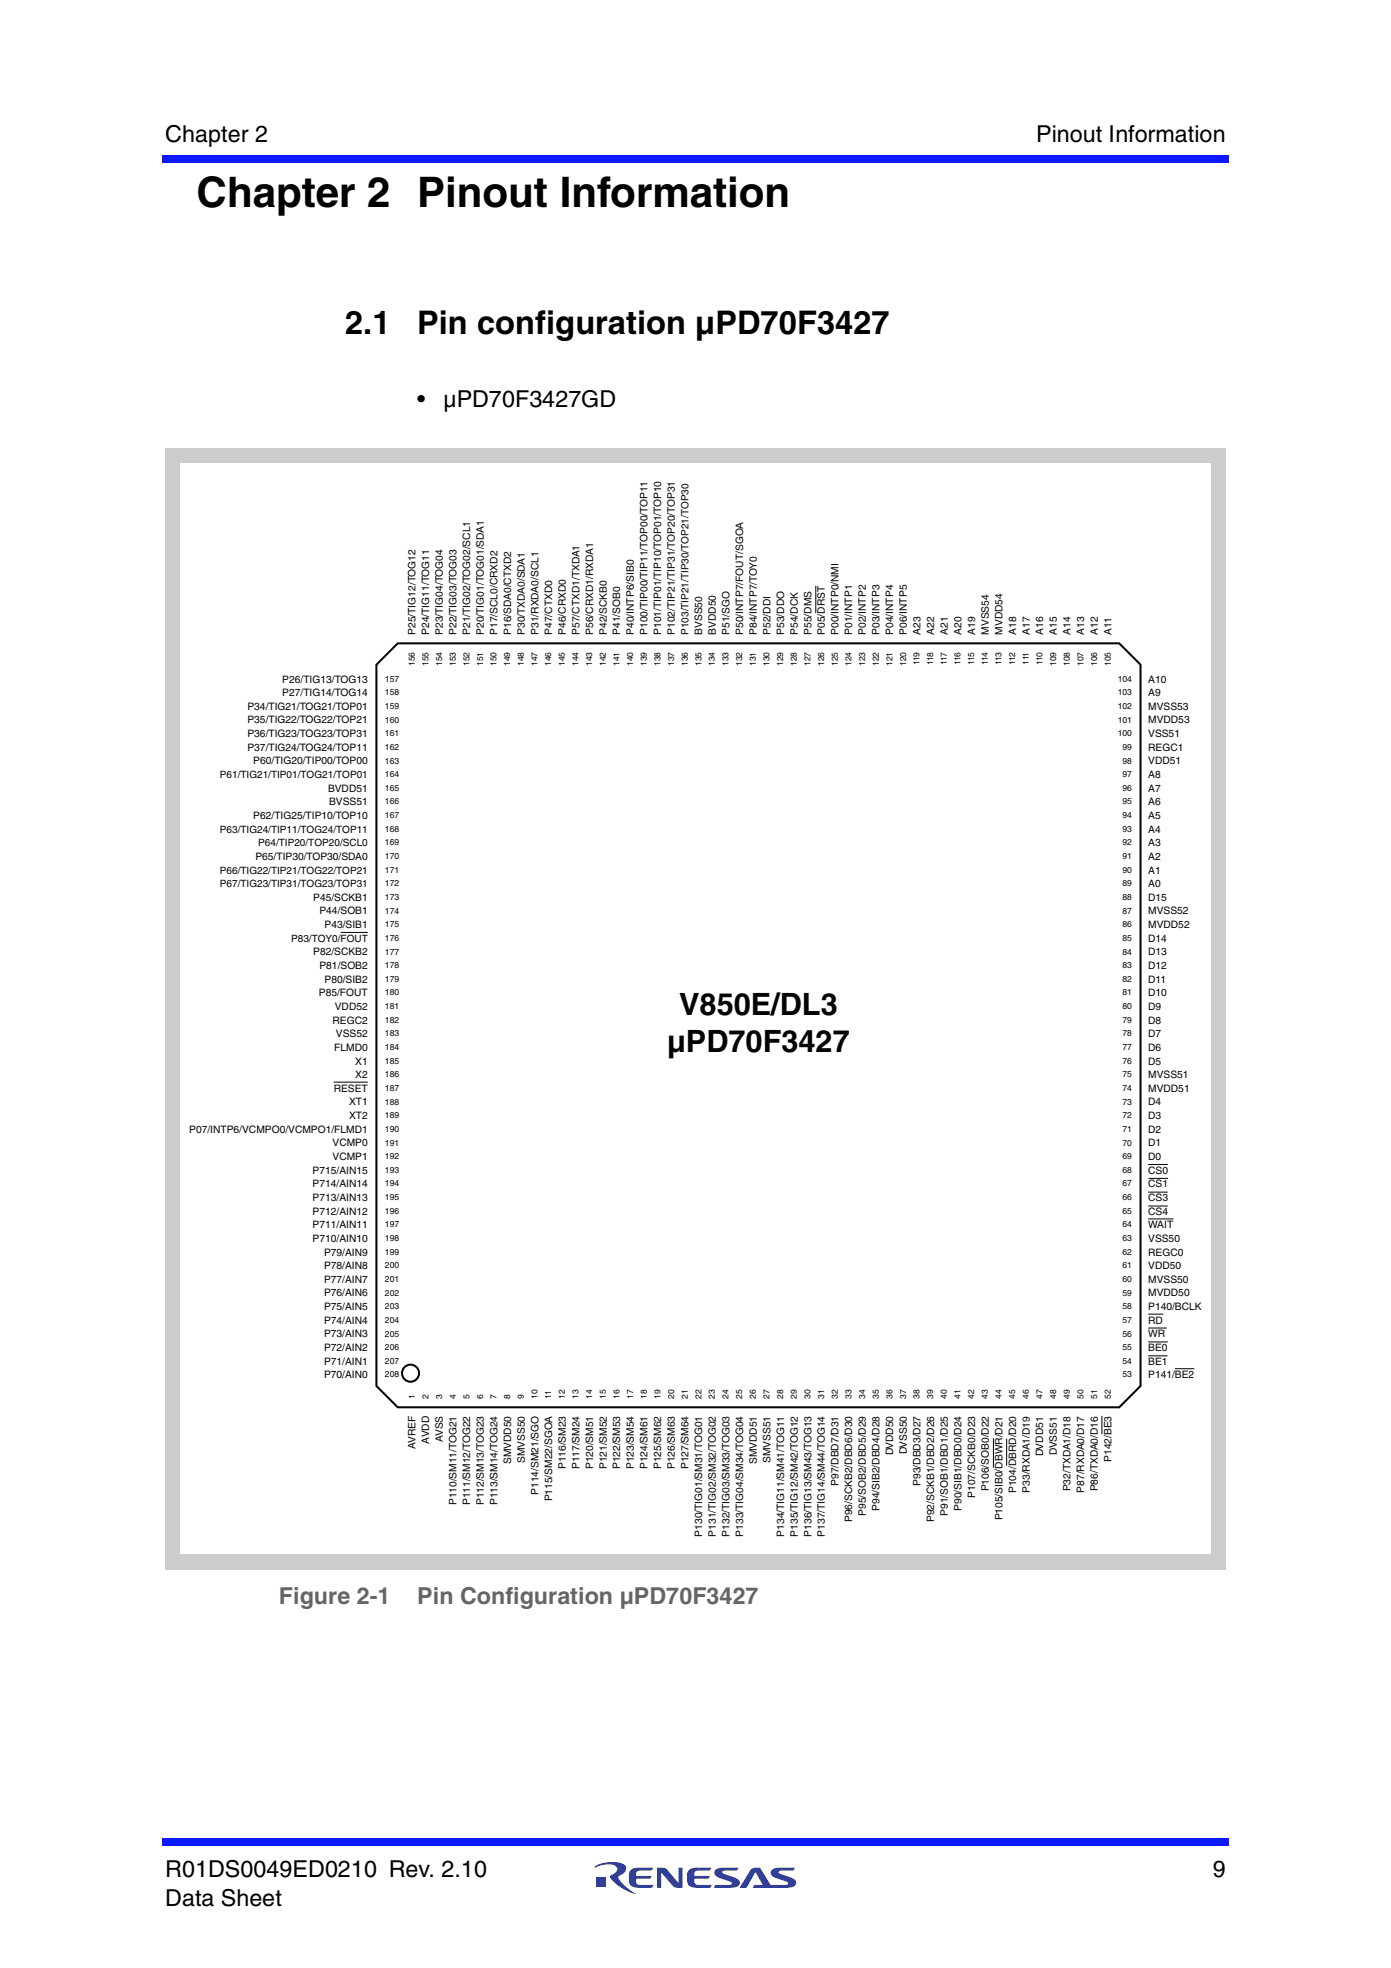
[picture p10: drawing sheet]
<svg xmlns="http://www.w3.org/2000/svg" width="210mm" height="297mm" viewBox="0 0 210 297" stroke-linecap="round" stroke-linejoin="round" font-family="sans-serif">
<g fill="#323f99">
<path d="M99.2 281.9a1.69 1.69 0 0 1 1.5 .4l1.7 1.9v-2.3h.6v3a1.63 1.63 0 0 1-1.5-.3l-1.7-2v2.3h-.6z"/>
<path d="M95.1 282.3l.7-.4h2.8l-.3 .4-2 .1a.61 .61 0 0 0-.3 .7h2.4l-.4 .5h-2v.4l.1 .4 .3 .1h2.2l-.2 .4h-2a1.19 1.19 0 0 1-1.5-1.1l.1-1.2z"/>
<path d="M103.9 282.3l.7-.4h2.8l-.3 .4-2 .1a.61 .61 0 0 0-.3 .7h2.3l-.3 .5h-2v.4l.1 .4 .2 .1h2.3l-.2 .4h-2.1a1.19 1.19 0 0 1-1.4-1.1v-1.2z"/>
<path d="M108 282.2l.6-.3h2.8l-.2 .4h-1.6l-.6 .2v.2l.2 .1 1.3 .5a1.15 1.15 0 0 1 1.1 .9 .8 .8 0 0 1-.8 .7h-3.1l.3-.4h1.8l.6-.1v-.3l-.2-.1-1.3-.4a1.15 1.15 0 0 1-1.1-.9z"/>
<path d="M113.3 282.2a1.57 1.57 0 0 1 1.4-.3l1.6 2.6h2l.6-.1v-.3l-.2-.1-1.3-.4a1.15 1.15 0 0 1-1.1-.9 .8 .8 0 0 1 .9-.8h2.8l-.3 .4h-1.6l-.6 .2v.2l.2 .1 1.3 .5a1.15 1.15 0 0 1 1.2 .9 .8 .8 0 0 1-.9 .7h-5.7l.2-.4h1.3l-1.1-1.9-1.3 2.3h-1.1z"/>
<path d="M90 283.4h1.4v1.4h-1.4z"/>
<path d="M89.8 281.7a4.9 4.9 0 0 1 4.5-.2 1.04 1.04 0 0 1-.8 1.6l-.2 .2a6 6 0 0 0 2.7 2.5 6.4 6.4 0 0 1-3.9-2.4v-.3l.1-.1a1.16 1.16 0 0 0 .9-1 1.42 1.42 0 0 0-1.5-.6l-1.1 .2-.7 .3z"/>
</g>
<g fill="#0d1aff">
<path d="M24.4 277.5h.5v1.1h-.5z"/>
<path d="M24.9 277.5h160.6v1.1h-160.6z"/>
<path d="M185 23.5h.5v1.1h-.5z"/>
<path d="M24.4 23.5h160.6v1.1h-160.6z"/>
</g>
<path d="M24.9 67.6h160.1v169.3h-160.1z" fill="#ccc"/>
<g fill="#fff">
<path d="M27.4 70.1h155.1v164.3h-155.1z"/>
<path d="M27.4 69.9h155.2v.4h-155.2z"/>
<path d="M182.3 70.1h.3v164.5h-.3z"/>
<path d="M27.3 234.2h155.2v.4h-155.2z"/>
<path d="M27.3 69.9h.3v164.5h-.3z"/>
<path d="M28.6 72.6h152.7v159.3h-152.7z"/>
</g>
<g fill="none" stroke="#040503" stroke-width=".31">
<path d="M56.8 100.3l3.2-3.2h108.9l3.2 3.2v108.9l-3.2 3.2h-108.9l-3.2-3.2z"/>
<circle cx="61.9" cy="207.3" r="1.29"/>
</g>
<g fill="none" stroke="#040503" stroke-width=".15">
<path d="M123.1 88.4v4.1M51.4 140.7h4.1M50.3 163.3h5.2M173.3 175.8h2.9M173.3 179.9h2.9M173.3 177.9h3M173.3 184h3.8M173.3 182h2.9M173.3 198.3h2.3M149.9 217.1v4.4M151.9 217.1v4.1M166.3 213.7v2.8"/>
<path d="M173.3 202.5h2.9M173.3 200.4h2.8M173.3 204.6h2.9M177.3 206.6h2.9"/>
</g>
<text font-size="6.3" x="29.7" y="31.2">Chapter 2 Pinout Information</text>
<g font-size="4.9">
<text x="52.1" y="50.4">2.1</text>
<text x="62.9" y="50.4">Pin configuration µPD70F3427</text>
</g>
<g font-size="4.6" fill="#040503">
<text x="102.5" y="153.3">V850E/DL3</text>
<text x="100.7" y="158.8">µPD70F3427</text>
</g>
<g font-size="3.5">
<text x="24.9" y="21.4">Chapter 2</text>
<text x="156.3" y="21.4">Pinout Information</text>
<text x="62.9" y="61.5">•</text>
<text x="66.9" y="61.5">µPD70F3427GD</text>
<text x="24.9" y="283.4">R01DS0049ED0210 Rev. 2.10</text>
<text x="24.9" y="287.6">Data Sheet</text>
<text x="183" y="283.4">9</text>
</g>
<g font-size="3.5" fill="#656565">
<text x="42.1" y="242.1">Figure 2-1</text>
<text x="62.9" y="242.1">Pin Configuration µPD70F3427</text>
</g>
<g font-size="1.5" fill="#040503">
<text x="62.7" y="95.8" transform="rotate(-90 62.7 95.8)">P25/TIG12/TOG12</text>
<text x="64.8" y="95.8" transform="rotate(-90 64.8 95.8)">P24/TIG11/TOG11</text>
<text x="66.8" y="95.8" transform="rotate(-90 66.8 95.8)">P23/TIG04/TOG04</text>
<text x="68.9" y="95.8" transform="rotate(-90 68.9 95.8)">P22/TIG03/TOG03</text>
<text x="71" y="95.8" transform="rotate(-90 71 95.8)">P21/TIG02/TOG02/SCL1</text>
<text x="73" y="95.8" transform="rotate(-90 73 95.8)">P20/TIG01/TOG01/SDA1</text>
<text x="75.1" y="95.8" transform="rotate(-90 75.1 95.8)">P17/SCL0/CRXD2</text>
<text x="77.1" y="95.8" transform="rotate(-90 77.1 95.8)">P16/SDA0/CTXD2</text>
<text x="79.2" y="95.8" transform="rotate(-90 79.2 95.8)">P30/TXDA0/SDA1</text>
<text x="81.3" y="95.8" transform="rotate(-90 81.3 95.8)">P31/RXDA0/SCL1</text>
<text x="83.3" y="95.8" transform="rotate(-90 83.3 95.8)">P47/CTXD0</text>
<text x="85.4" y="95.8" transform="rotate(-90 85.4 95.8)">P46/CRXD0</text>
<text x="87.4" y="95.8" transform="rotate(-90 87.4 95.8)">P57/CTXD1/TXDA1</text>
<text x="89.5" y="95.8" transform="rotate(-90 89.5 95.8)">P56/CRXD1/RXDA1</text>
<text x="91.5" y="95.8" transform="rotate(-90 91.5 95.8)">P42/SCKB0</text>
<text x="93.6" y="95.8" transform="rotate(-90 93.6 95.8)">P41/SOB0</text>
<text x="95.7" y="95.8" transform="rotate(-90 95.7 95.8)">P40/INTP6/SIB0</text>
<text x="97.7" y="95.8" transform="rotate(-90 97.7 95.8)">P100/TIP00/TIP11/TOP00/TOP11</text>
<text x="99.8" y="95.8" transform="rotate(-90 99.8 95.8)">P101/TIP01/TIP10/TOP01/TOP10</text>
<text x="101.8" y="95.8" transform="rotate(-90 101.8 95.8)">P102/TIP21/TIP31/TOP20/TOP31</text>
<text x="103.9" y="95.8" transform="rotate(-90 103.9 95.8)">P103/TIP21/TIP30/TOP21/TOP30</text>
<text x="106" y="95.8" transform="rotate(-90 106 95.8)">BVSS50</text>
<text x="108" y="95.8" transform="rotate(-90 108 95.8)">BVDD50</text>
<text x="110.1" y="95.8" transform="rotate(-90 110.1 95.8)">P51/SGO</text>
<text x="112.1" y="95.8" transform="rotate(-90 112.1 95.8)">P50/INTP7/FOUT/SGOA</text>
<text x="114.2" y="95.8" transform="rotate(-90 114.2 95.8)">P84/INTP7/TOY0</text>
<text x="116.3" y="95.8" transform="rotate(-90 116.3 95.8)">P52/DDI</text>
<text x="118.3" y="95.8" transform="rotate(-90 118.3 95.8)">P53/DDO</text>
<text x="120.4" y="95.8" transform="rotate(-90 120.4 95.8)">P54/DCK</text>
<text x="122.4" y="95.8" transform="rotate(-90 122.4 95.8)">P55/DMS</text>
<text x="124.5" y="95.8" transform="rotate(-90 124.5 95.8)">P05/DRST</text>
<text x="126.6" y="95.8" transform="rotate(-90 126.6 95.8)">P00/INTP0/NMI</text>
<text x="128.6" y="95.8" transform="rotate(-90 128.6 95.8)">P01/INTP1</text>
<text x="130.7" y="95.8" transform="rotate(-90 130.7 95.8)">P02/INTP2</text>
<text x="132.7" y="95.8" transform="rotate(-90 132.7 95.8)">P03/INTP3</text>
<text x="134.8" y="95.8" transform="rotate(-90 134.8 95.8)">P04/INTP4</text>
<text x="136.8" y="95.8" transform="rotate(-90 136.8 95.8)">P06/INTP5</text>
<text x="138.9" y="95.8" transform="rotate(-90 138.9 95.8)">A23</text>
<text x="141" y="95.8" transform="rotate(-90 141 95.8)">A22</text>
<text x="143" y="95.8" transform="rotate(-90 143 95.8)">A21</text>
<text x="145.1" y="95.8" transform="rotate(-90 145.1 95.8)">A20</text>
<text x="147.1" y="95.8" transform="rotate(-90 147.1 95.8)">A19</text>
<text x="149.2" y="95.8" transform="rotate(-90 149.2 95.8)">MVSS54</text>
<text x="151.3" y="95.8" transform="rotate(-90 151.3 95.8)">MVDD54</text>
<text x="153.3" y="95.8" transform="rotate(-90 153.3 95.8)">A18</text>
<text x="155.4" y="95.8" transform="rotate(-90 155.4 95.8)">A17</text>
<text x="157.4" y="95.8" transform="rotate(-90 157.4 95.8)">A16</text>
<text x="159.5" y="95.8" transform="rotate(-90 159.5 95.8)">A15</text>
<text x="161.6" y="95.8" transform="rotate(-90 161.6 95.8)">A14</text>
<text x="163.6" y="95.8" transform="rotate(-90 163.6 95.8)">A13</text>
<text x="165.7" y="95.8" transform="rotate(-90 165.7 95.8)">A12</text>
<text x="167.7" y="95.8" transform="rotate(-90 167.7 95.8)">A11</text>
<text x="37.3" y="107.1">P34/TIG21/TOG21/TOP01</text>
<text x="42.6" y="105.1">P27/TIG14/TOG14</text>
<text x="42.6" y="103">P26/TIG13/TOG13</text>
<text x="173.3" y="105.1">A9</text>
<text x="173.3" y="103">A10</text>
<text x="173.3" y="107.1">MVSS53</text>
<text x="37.3" y="113.3">P37/TIG24/TOG24/TOP11</text>
<text x="37.3" y="111.3">P36/TIG23/TOG23/TOP31</text>
<text x="37.3" y="109.2">P35/TIG22/TOG22/TOP21</text>
<text x="173.3" y="109.2">MVDD53</text>
<text x="173.3" y="111.3">VSS51</text>
<text x="173.3" y="113.3">REGC1</text>
<text x="33.2" y="117.4">P61/TIG21/TIP01/TOG21/TOP01</text>
<text x="38.2" y="115.4">P60/TIG20/TIP00/TOP00</text>
<text x="49.5" y="119.5">BVDD51</text>
<text x="173.3" y="115.4">VDD51</text>
<text x="173.3" y="117.4">A8</text>
<text x="173.3" y="119.5">A7</text>
<text x="33.2" y="125.7">P63/TIG24/TIP11/TOG24/TOP11</text>
<text x="38.2" y="123.6">P62/TIG25/TIP10/TOP10</text>
<text x="49.7" y="121.6">BVSS51</text>
<text x="173.3" y="125.7">A4</text>
<text x="173.3" y="123.6">A5</text>
<text x="173.3" y="121.6">A6</text>
<text x="33.2" y="131.8">P66/TIG22/TIP21/TOG22/TOP21</text>
<text x="38.5" y="129.8">P65/TIP30/TOP30/SDA0</text>
<text x="39" y="127.7">P64/TIP20/TOP20/SCL0</text>
<text x="173.3" y="129.8">A2</text>
<text x="173.3" y="131.8">A1</text>
<text x="173.3" y="127.7">A3</text>
<text x="33.2" y="133.9">P67/TIG23/TIP31/TOG23/TOP31</text>
<text x="47.3" y="136">P45/SCKB1</text>
<text x="173.3" y="133.9">A0</text>
<text x="173.3" y="136">D15</text>
<text x="43.9" y="142.1">P83/TOY0/FOUT</text>
<text x="48.2" y="138">P44/SOB1</text>
<text x="49" y="140.1">P43/SIB1</text>
<text x="173.3" y="140.1">MVDD52</text>
<text x="173.3" y="142.1">D14</text>
<text x="173.3" y="138">MVSS52</text>
<text x="47.3" y="144.2">P82/SCKB2</text>
<text x="48.2" y="146.3">P81/SOB2</text>
<text x="49" y="148.3">P80/SIB2</text>
<text x="173.3" y="144.2">D13</text>
<text x="173.3" y="148.3">D11</text>
<text x="173.3" y="146.3">D12</text>
<text x="48.1" y="150.4">P85/FOUT</text>
<text x="50.2" y="154.5">REGC2</text>
<text x="50.5" y="152.4">VDD52</text>
<text x="173.3" y="152.4">D9</text>
<text x="173.3" y="150.4">D10</text>
<text x="173.3" y="154.5">D8</text>
<text x="50.4" y="158.6">FLMD0</text>
<text x="50.7" y="156.6">VSS52</text>
<text x="53.6" y="160.7">X1</text>
<text x="173.3" y="156.6">D7</text>
<text x="173.3" y="160.7">D5</text>
<text x="173.3" y="158.6">D6</text>
<text x="50.4" y="164.8">RESET</text>
<text x="52.7" y="166.9">XT1</text>
<text x="53.6" y="162.7">X2</text>
<text x="173.3" y="164.8">MVDD51</text>
<text x="173.3" y="162.7">MVSS51</text>
<text x="173.3" y="166.9">D4</text>
<text x="28.6" y="171">P07/INTP6/VCMPO0/VCMPO1/FLMD1</text>
<text x="50.2" y="173">VCMP0</text>
<text x="52.7" y="168.9">XT2</text>
<text x="173.3" y="173">D1</text>
<text x="173.3" y="171">D2</text>
<text x="173.3" y="168.9">D3</text>
<text x="47.2" y="177.1">P715/AIN15</text>
<text x="47.2" y="179.2">P714/AIN14</text>
<text x="50.2" y="175.1">VCMP1</text>
<text x="173.3" y="175.1">D0</text>
<text x="173.3" y="177.1">CS0</text>
<text x="173.3" y="179.2">CS1</text>
<text x="47.2" y="183.3">P712/AIN12</text>
<text x="47.2" y="181.3">P713/AIN13</text>
<text x="47.2" y="185.4">P711/AIN11</text>
<text x="173.3" y="185.4">WAIT</text>
<text x="173.3" y="183.3">CS4</text>
<text x="173.3" y="181.3">CS3</text>
<text x="47.2" y="187.4">P710/AIN10</text>
<text x="48.9" y="191.6">P78/AIN8</text>
<text x="48.9" y="189.5">P79/AIN9</text>
<text x="173.3" y="189.5">REGC0</text>
<text x="173.3" y="191.6">VDD50</text>
<text x="173.3" y="187.4">VSS50</text>
<text x="48.9" y="197.7">P75/AIN5</text>
<text x="48.9" y="195.7">P76/AIN6</text>
<text x="48.9" y="193.6">P77/AIN7</text>
<text x="173.3" y="197.7">P140/BCLK</text>
<text x="173.3" y="195.7">MVDD50</text>
<text x="173.3" y="193.6">MVSS50</text>
<text x="48.9" y="199.8">P74/AIN4</text>
<text x="48.9" y="203.9">P72/AIN2</text>
<text x="48.9" y="201.9">P73/AIN3</text>
<text x="173.3" y="203.9">BE0</text>
<text x="173.3" y="199.8">RD</text>
<text x="173.3" y="201.9">WR</text>
<text x="48.9" y="206">P71/AIN1</text>
<text x="48.9" y="208">P70/AIN0</text>
<text x="173.3" y="206">BE1</text>
<text x="173.3" y="208">P141/BE2</text>
<text x="62.7" y="218.7" transform="rotate(-90 62.7 218.7)">AVREF</text>
<text x="64.8" y="217.9" transform="rotate(-90 64.8 217.9)">AVDD</text>
<text x="66.8" y="217.7" transform="rotate(-90 66.8 217.7)">AVSS</text>
<text x="77.1" y="221" transform="rotate(-90 77.1 221)">SMVDD50</text>
<text x="79.2" y="220.8" transform="rotate(-90 79.2 220.8)">SMVSS50</text>
<text x="85.4" y="221.8" transform="rotate(-90 85.4 221.8)">P116/SM23</text>
<text x="87.4" y="221.8" transform="rotate(-90 87.4 221.8)">P117/SM24</text>
<text x="89.5" y="221.8" transform="rotate(-90 89.5 221.8)">P120/SM51</text>
<text x="91.5" y="221.8" transform="rotate(-90 91.5 221.8)">P121/SM52</text>
<text x="93.6" y="221.8" transform="rotate(-90 93.6 221.8)">P122/SM53</text>
<text x="95.7" y="221.8" transform="rotate(-90 95.7 221.8)">P123/SM54</text>
<text x="97.7" y="221.8" transform="rotate(-90 97.7 221.8)">P124/SM61</text>
<text x="99.8" y="221.8" transform="rotate(-90 99.8 221.8)">P125/SM62</text>
<text x="101.8" y="221.8" transform="rotate(-90 101.8 221.8)">P126/SM63</text>
<text x="103.9" y="221.8" transform="rotate(-90 103.9 221.8)">P127/SM64</text>
<text x="114.2" y="221" transform="rotate(-90 114.2 221)">SMVDD51</text>
<text x="116.3" y="220.8" transform="rotate(-90 116.3 220.8)">SMVSS51</text>
<text x="134.8" y="219.7" transform="rotate(-90 134.8 219.7)">DVDD50</text>
<text x="136.8" y="219.5" transform="rotate(-90 136.8 219.5)">DVSS50</text>
<text x="157.4" y="219.8" transform="rotate(-90 157.4 219.8)">DVDD51</text>
<text x="159.5" y="219.6" transform="rotate(-90 159.5 219.6)">DVSS51</text>
<text x="167.7" y="220.7" transform="rotate(-90 167.7 220.7)">P142/BE3</text>
<text x="68.9" y="227.2" transform="rotate(-90 68.9 227.2)">P110/SM11/TOG21</text>
<text x="71" y="227.2" transform="rotate(-90 71 227.2)">P111/SM12/TOG22</text>
<text x="73" y="227.2" transform="rotate(-90 73 227.2)">P112/SM13/TOG23</text>
<text x="75.1" y="227.2" transform="rotate(-90 75.1 227.2)">P113/SM14/TOG24</text>
<text x="81.3" y="225.6" transform="rotate(-90 81.3 225.6)">P114/SM21/SGO</text>
<text x="83.3" y="226.6" transform="rotate(-90 83.3 226.6)">P115/SM22/SGOA</text>
<text x="126.6" y="224.3" transform="rotate(-90 126.6 224.3)">P97/DBD7/D31</text>
<text x="138.9" y="224.3" transform="rotate(-90 138.9 224.3)">P93/DBD3/D27</text>
<text x="147.1" y="226.1" transform="rotate(-90 147.1 226.1)">P107/SCKB0/D23</text>
<text x="149.2" y="225.1" transform="rotate(-90 149.2 225.1)">P106/SOB0/D22</text>
<text x="153.3" y="225.4" transform="rotate(-90 153.3 225.4)">P104/DBRD/D20</text>
<text x="155.4" y="225.3" transform="rotate(-90 155.4 225.3)">P33/RXDA1/D19</text>
<text x="161.6" y="225.1" transform="rotate(-90 161.6 225.1)">P32/TXDA1/D18</text>
<text x="163.6" y="225.3" transform="rotate(-90 163.6 225.3)">P87/RXDA0/D17</text>
<text x="165.7" y="225.1" transform="rotate(-90 165.7 225.1)">P86/TXDA0/D16</text>
<text x="106" y="231.9" transform="rotate(-90 106 231.9)">P130/TIG01/SM31/TOG01</text>
<text x="108" y="231.9" transform="rotate(-90 108 231.9)">P131/TIG02/SM32/TOG02</text>
<text x="110.1" y="231.9" transform="rotate(-90 110.1 231.9)">P132/TIG03/SM33/TOG03</text>
<text x="112.1" y="231.9" transform="rotate(-90 112.1 231.9)">P133/TIG04/SM34/TOG04</text>
<text x="118.3" y="231.9" transform="rotate(-90 118.3 231.9)">P134/TIG11/SM41/TOG11</text>
<text x="120.4" y="231.9" transform="rotate(-90 120.4 231.9)">P135/TIG12/SM42/TOG12</text>
<text x="122.4" y="231.9" transform="rotate(-90 122.4 231.9)">P136/TIG13/SM43/TOG13</text>
<text x="124.5" y="231.9" transform="rotate(-90 124.5 231.9)">P137/TIG14/SM44/TOG14</text>
<text x="128.6" y="229.7" transform="rotate(-90 128.6 229.7)">P96/SCKB2/DBD6/D30</text>
<text x="130.7" y="228.8" transform="rotate(-90 130.7 228.8)">P95/SOB2/DBD5/D29</text>
<text x="132.7" y="228" transform="rotate(-90 132.7 228)">P94/SIB2/DBD4/D28</text>
<text x="141" y="229.7" transform="rotate(-90 141 229.7)">P92/SCKB1/DBD2/D26</text>
<text x="143" y="228.8" transform="rotate(-90 143 228.8)">P91/SOB1/DBD1/D25</text>
<text x="145.1" y="228" transform="rotate(-90 145.1 228)">P90/SIB1/DBD0/D24</text>
<text x="151.3" y="229.5" transform="rotate(-90 151.3 229.5)">P105/SIB0/DBWR/D21</text>
</g>
<g font-size="1.3" fill="#040503">
<text x="62.6" y="100.5" transform="rotate(-90 62.6 100.5)">156</text>
<text x="64.7" y="100.5" transform="rotate(-90 64.7 100.5)">155</text>
<text x="66.7" y="100.5" transform="rotate(-90 66.7 100.5)">154</text>
<text x="68.8" y="100.5" transform="rotate(-90 68.8 100.5)">153</text>
<text x="70.8" y="100.5" transform="rotate(-90 70.8 100.5)">152</text>
<text x="72.9" y="100.5" transform="rotate(-90 72.9 100.5)">151</text>
<text x="74.9" y="100.5" transform="rotate(-90 74.9 100.5)">150</text>
<text x="77" y="100.5" transform="rotate(-90 77 100.5)">149</text>
<text x="79.1" y="100.5" transform="rotate(-90 79.1 100.5)">148</text>
<text x="81.1" y="100.5" transform="rotate(-90 81.1 100.5)">147</text>
<text x="83.2" y="100.5" transform="rotate(-90 83.2 100.5)">146</text>
<text x="85.2" y="100.5" transform="rotate(-90 85.2 100.5)">145</text>
<text x="87.3" y="100.5" transform="rotate(-90 87.3 100.5)">144</text>
<text x="89.4" y="100.5" transform="rotate(-90 89.4 100.5)">143</text>
<text x="91.4" y="100.5" transform="rotate(-90 91.4 100.5)">142</text>
<text x="93.5" y="100.5" transform="rotate(-90 93.5 100.5)">141</text>
<text x="95.5" y="100.5" transform="rotate(-90 95.5 100.5)">140</text>
<text x="97.6" y="100.5" transform="rotate(-90 97.6 100.5)">139</text>
<text x="99.7" y="100.5" transform="rotate(-90 99.7 100.5)">138</text>
<text x="101.7" y="100.5" transform="rotate(-90 101.7 100.5)">137</text>
<text x="103.8" y="100.5" transform="rotate(-90 103.8 100.5)">136</text>
<text x="105.8" y="100.5" transform="rotate(-90 105.8 100.5)">135</text>
<text x="107.9" y="100.5" transform="rotate(-90 107.9 100.5)">134</text>
<text x="110" y="100.5" transform="rotate(-90 110 100.5)">133</text>
<text x="112" y="100.5" transform="rotate(-90 112 100.5)">132</text>
<text x="114.1" y="100.5" transform="rotate(-90 114.1 100.5)">131</text>
<text x="116.1" y="100.5" transform="rotate(-90 116.1 100.5)">130</text>
<text x="118.2" y="100.5" transform="rotate(-90 118.2 100.5)">129</text>
<text x="120.2" y="100.5" transform="rotate(-90 120.2 100.5)">128</text>
<text x="122.3" y="100.5" transform="rotate(-90 122.3 100.5)">127</text>
<text x="124.4" y="100.5" transform="rotate(-90 124.4 100.5)">126</text>
<text x="126.4" y="100.5" transform="rotate(-90 126.4 100.5)">125</text>
<text x="128.5" y="100.5" transform="rotate(-90 128.5 100.5)">124</text>
<text x="130.5" y="100.5" transform="rotate(-90 130.5 100.5)">123</text>
<text x="132.6" y="100.5" transform="rotate(-90 132.6 100.5)">122</text>
<text x="134.7" y="100.5" transform="rotate(-90 134.7 100.5)">121</text>
<text x="136.7" y="100.5" transform="rotate(-90 136.7 100.5)">120</text>
<text x="138.8" y="100.4" transform="rotate(-90 138.8 100.4)">119</text>
<text x="140.8" y="100.4" transform="rotate(-90 140.8 100.4)">118</text>
<text x="142.9" y="100.4" transform="rotate(-90 142.9 100.4)">117</text>
<text x="145" y="100.4" transform="rotate(-90 145 100.4)">116</text>
<text x="147" y="100.4" transform="rotate(-90 147 100.4)">115</text>
<text x="149.1" y="100.4" transform="rotate(-90 149.1 100.4)">114</text>
<text x="151.1" y="100.4" transform="rotate(-90 151.1 100.4)">113</text>
<text x="153.2" y="100.4" transform="rotate(-90 153.2 100.4)">112</text>
<text x="155.2" y="100.3" transform="rotate(-90 155.2 100.3)">111</text>
<text x="157.3" y="100.4" transform="rotate(-90 157.3 100.4)">110</text>
<text x="159.4" y="100.5" transform="rotate(-90 159.4 100.5)">109</text>
<text x="161.4" y="100.5" transform="rotate(-90 161.4 100.5)">108</text>
<text x="163.5" y="100.5" transform="rotate(-90 163.5 100.5)">107</text>
<text x="165.5" y="100.5" transform="rotate(-90 165.5 100.5)">106</text>
<text x="167.6" y="100.5" transform="rotate(-90 167.6 100.5)">105</text>
<text x="58.1" y="107">159</text>
<text x="58.1" y="105">158</text>
<text x="58.1" y="102.9">157</text>
<text x="168.7" y="105">103</text>
<text x="168.7" y="102.9">104</text>
<text x="168.7" y="107">102</text>
<text x="58.1" y="113.2">162</text>
<text x="58.1" y="111.1">161</text>
<text x="58.1" y="109.1">160</text>
<text x="168.7" y="109.1">101</text>
<text x="168.7" y="111.1">100</text>
<text x="169.4" y="113.2">99</text>
<text x="58.1" y="119.4">165</text>
<text x="58.1" y="117.3">164</text>
<text x="58.1" y="115.2">163</text>
<text x="169.4" y="115.2">98</text>
<text x="169.4" y="117.3">97</text>
<text x="169.4" y="119.4">96</text>
<text x="58.1" y="123.5">167</text>
<text x="58.1" y="121.4">166</text>
<text x="58.1" y="125.5">168</text>
<text x="169.4" y="125.5">93</text>
<text x="169.4" y="123.5">94</text>
<text x="169.4" y="121.4">95</text>
<text x="58.1" y="127.6">169</text>
<text x="58.1" y="131.7">171</text>
<text x="58.1" y="129.7">170</text>
<text x="169.4" y="129.7">91</text>
<text x="169.4" y="131.7">90</text>
<text x="169.4" y="127.6">92</text>
<text x="58.1" y="135.8">173</text>
<text x="58.1" y="137.9">174</text>
<text x="58.1" y="133.8">172</text>
<text x="169.4" y="133.8">89</text>
<text x="169.4" y="135.8">88</text>
<text x="169.4" y="137.9">87</text>
<text x="58.1" y="142">176</text>
<text x="58.1" y="140">175</text>
<text x="169.4" y="140">86</text>
<text x="169.4" y="142">85</text>
<text x="58.1" y="144.1">177</text>
<text x="58.1" y="148.2">179</text>
<text x="58.1" y="146.1">178</text>
<text x="169.4" y="144.1">84</text>
<text x="169.4" y="148.2">82</text>
<text x="169.4" y="146.1">83</text>
<text x="58.1" y="154.4">182</text>
<text x="58.1" y="150.3">180</text>
<text x="58.1" y="152.3">181</text>
<text x="169.4" y="152.3">80</text>
<text x="169.4" y="150.3">81</text>
<text x="169.4" y="154.4">79</text>
<text x="58.1" y="156.4">183</text>
<text x="58.1" y="160.5">185</text>
<text x="58.1" y="158.5">184</text>
<text x="169.4" y="156.4">78</text>
<text x="169.4" y="160.5">76</text>
<text x="169.4" y="158.5">77</text>
<text x="58.1" y="162.6">186</text>
<text x="58.1" y="164.7">187</text>
<text x="58.1" y="166.7">188</text>
<text x="169.4" y="164.7">74</text>
<text x="169.4" y="162.6">75</text>
<text x="169.4" y="166.7">73</text>
<text x="58.1" y="168.8">189</text>
<text x="58.1" y="172.9">191</text>
<text x="58.1" y="170.8">190</text>
<text x="169.4" y="172.9">70</text>
<text x="169.4" y="170.8">71</text>
<text x="169.4" y="168.8">72</text>
<text x="58.1" y="177">193</text>
<text x="58.1" y="175">192</text>
<text x="58.1" y="179.1">194</text>
<text x="169.4" y="179.1">67</text>
<text x="169.4" y="177">68</text>
<text x="169.4" y="175">69</text>
<text x="58.1" y="183.2">196</text>
<text x="58.1" y="185.3">197</text>
<text x="58.1" y="181.1">195</text>
<text x="169.4" y="183.2">65</text>
<text x="169.4" y="185.3">64</text>
<text x="169.4" y="181.1">66</text>
<text x="58.1" y="191.4">200</text>
<text x="58.1" y="189.4">199</text>
<text x="58.1" y="187.3">198</text>
<text x="169.4" y="189.4">62</text>
<text x="169.4" y="191.4">61</text>
<text x="169.4" y="187.3">63</text>
<text x="58.1" y="195.6">202</text>
<text x="58.1" y="193.5">201</text>
<text x="58.1" y="197.6">203</text>
<text x="169.4" y="197.6">58</text>
<text x="169.4" y="195.6">59</text>
<text x="169.4" y="193.5">60</text>
<text x="58.1" y="199.7">204</text>
<text x="58.1" y="203.8">206</text>
<text x="58.1" y="201.7">205</text>
<text x="169.4" y="203.8">55</text>
<text x="169.4" y="199.7">57</text>
<text x="169.4" y="201.7">56</text>
<text x="58.1" y="205.8">207</text>
<text x="58.1" y="207.9">208</text>
<text x="169.4" y="205.8">54</text>
<text x="169.4" y="207.9">53</text>
<text x="62.6" y="211.1" transform="rotate(-90 62.6 211.1)">1</text>
<text x="64.7" y="211.1" transform="rotate(-90 64.7 211.1)">2</text>
<text x="66.7" y="211.1" transform="rotate(-90 66.7 211.1)">3</text>
<text x="68.8" y="211.1" transform="rotate(-90 68.8 211.1)">4</text>
<text x="70.8" y="211.1" transform="rotate(-90 70.8 211.1)">5</text>
<text x="72.9" y="211.1" transform="rotate(-90 72.9 211.1)">6</text>
<text x="74.9" y="211.1" transform="rotate(-90 74.9 211.1)">7</text>
<text x="77" y="211.1" transform="rotate(-90 77 211.1)">8</text>
<text x="79.1" y="211.1" transform="rotate(-90 79.1 211.1)">9</text>
<text x="81.1" y="211.1" transform="rotate(-90 81.1 211.1)">10</text>
<text x="83.2" y="211.1" transform="rotate(-90 83.2 211.1)">11</text>
<text x="85.2" y="211.1" transform="rotate(-90 85.2 211.1)">12</text>
<text x="87.3" y="211.1" transform="rotate(-90 87.3 211.1)">13</text>
<text x="89.4" y="211.1" transform="rotate(-90 89.4 211.1)">14</text>
<text x="91.4" y="211.1" transform="rotate(-90 91.4 211.1)">15</text>
<text x="93.5" y="211.1" transform="rotate(-90 93.5 211.1)">16</text>
<text x="95.5" y="211.1" transform="rotate(-90 95.5 211.1)">17</text>
<text x="97.6" y="211.1" transform="rotate(-90 97.6 211.1)">18</text>
<text x="99.7" y="211.1" transform="rotate(-90 99.7 211.1)">19</text>
<text x="101.7" y="211.1" transform="rotate(-90 101.7 211.1)">20</text>
<text x="103.8" y="211.1" transform="rotate(-90 103.8 211.1)">21</text>
<text x="105.8" y="211.1" transform="rotate(-90 105.8 211.1)">22</text>
<text x="107.9" y="211.1" transform="rotate(-90 107.9 211.1)">23</text>
<text x="110" y="211.1" transform="rotate(-90 110 211.1)">24</text>
<text x="112" y="211.1" transform="rotate(-90 112 211.1)">25</text>
<text x="114.1" y="211.1" transform="rotate(-90 114.1 211.1)">26</text>
<text x="116.1" y="211.1" transform="rotate(-90 116.1 211.1)">27</text>
<text x="118.2" y="211.1" transform="rotate(-90 118.2 211.1)">28</text>
<text x="120.2" y="211.1" transform="rotate(-90 120.2 211.1)">29</text>
<text x="122.3" y="211.1" transform="rotate(-90 122.3 211.1)">30</text>
<text x="124.4" y="211.1" transform="rotate(-90 124.4 211.1)">31</text>
<text x="126.4" y="211.1" transform="rotate(-90 126.4 211.1)">32</text>
<text x="128.5" y="211.1" transform="rotate(-90 128.5 211.1)">33</text>
<text x="130.5" y="211.1" transform="rotate(-90 130.5 211.1)">34</text>
<text x="132.6" y="211.1" transform="rotate(-90 132.6 211.1)">35</text>
<text x="134.7" y="211.1" transform="rotate(-90 134.7 211.1)">36</text>
<text x="136.7" y="211.1" transform="rotate(-90 136.7 211.1)">37</text>
<text x="138.8" y="211.1" transform="rotate(-90 138.8 211.1)">38</text>
<text x="140.8" y="211.1" transform="rotate(-90 140.8 211.1)">39</text>
<text x="142.9" y="211.1" transform="rotate(-90 142.9 211.1)">40</text>
<text x="145" y="211.1" transform="rotate(-90 145 211.1)">41</text>
<text x="147" y="211.1" transform="rotate(-90 147 211.1)">42</text>
<text x="149.1" y="211.1" transform="rotate(-90 149.1 211.1)">43</text>
<text x="151.1" y="211.1" transform="rotate(-90 151.1 211.1)">44</text>
<text x="153.2" y="211.1" transform="rotate(-90 153.2 211.1)">45</text>
<text x="155.2" y="211.1" transform="rotate(-90 155.2 211.1)">46</text>
<text x="157.3" y="211.1" transform="rotate(-90 157.3 211.1)">47</text>
<text x="159.4" y="211.1" transform="rotate(-90 159.4 211.1)">48</text>
<text x="161.4" y="211.1" transform="rotate(-90 161.4 211.1)">49</text>
<text x="163.5" y="211.1" transform="rotate(-90 163.5 211.1)">50</text>
<text x="165.5" y="211.1" transform="rotate(-90 165.5 211.1)">51</text>
<text x="167.6" y="211.1" transform="rotate(-90 167.6 211.1)">52</text>
</g>
</svg>
